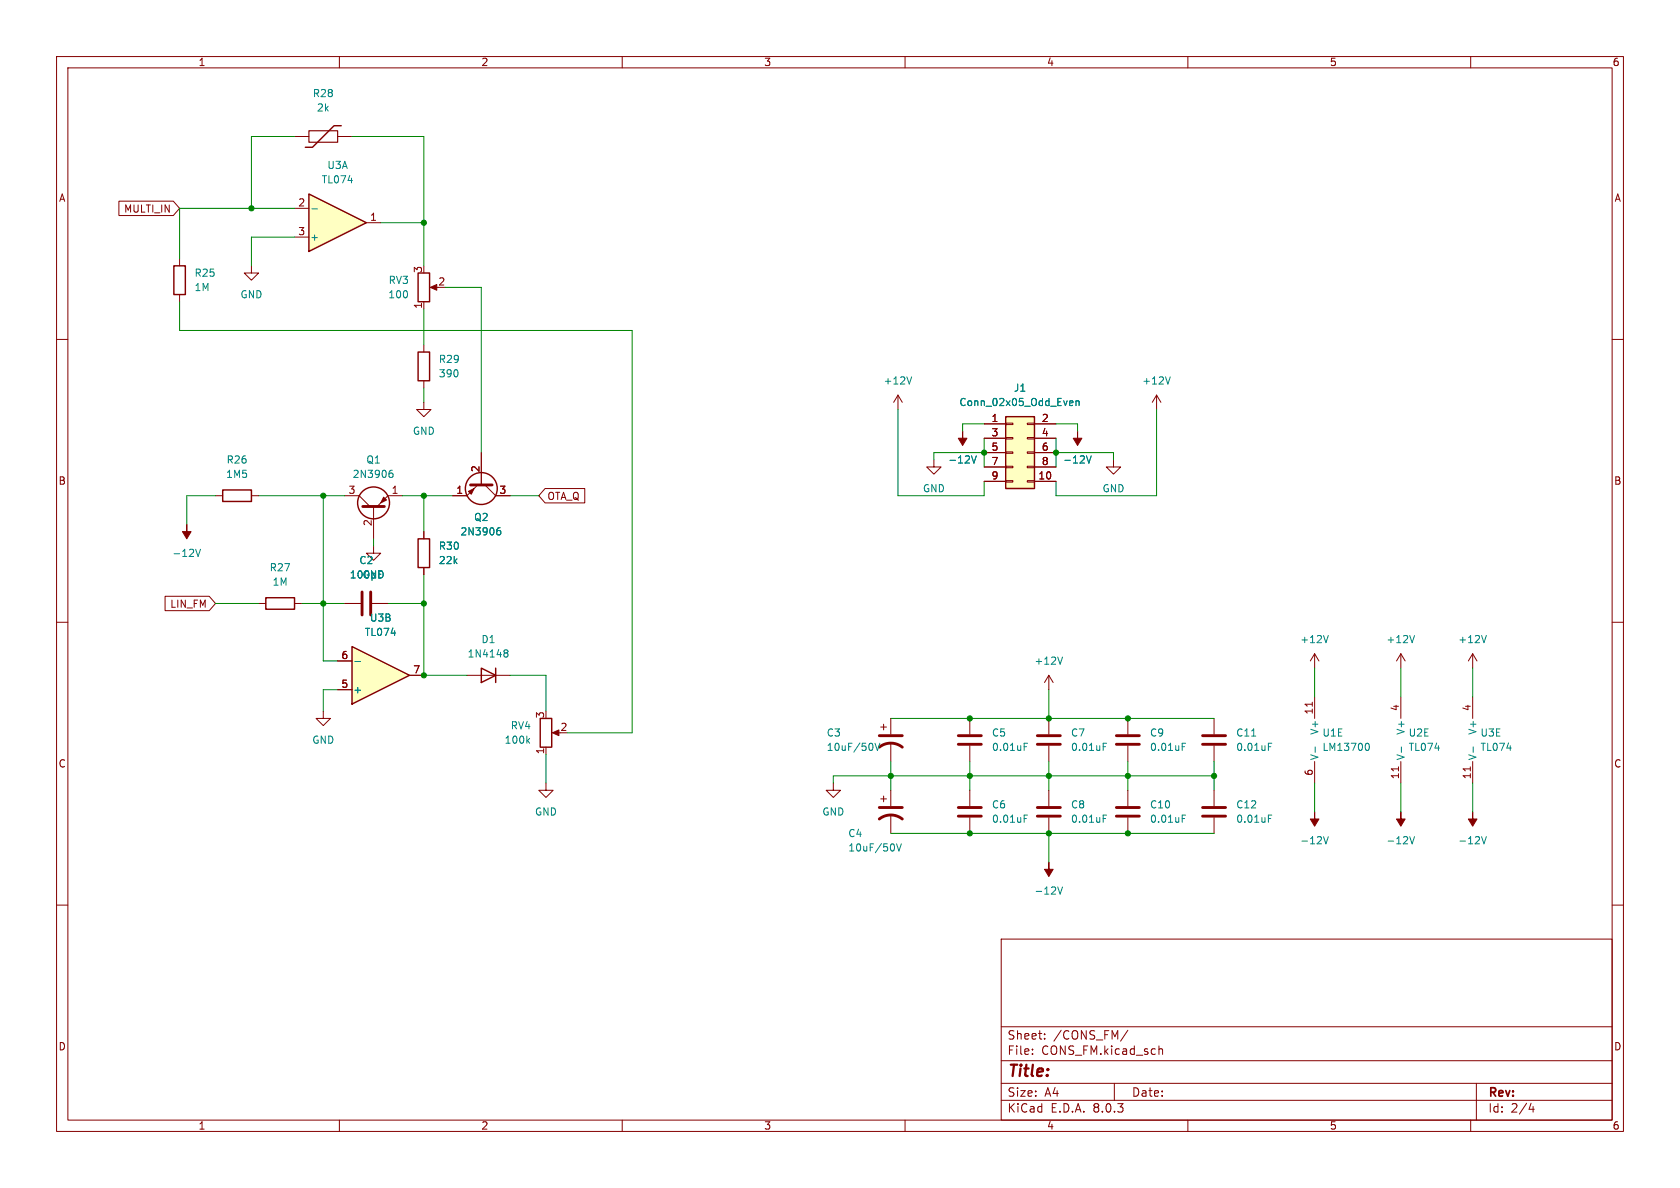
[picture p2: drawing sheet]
<svg xmlns="http://www.w3.org/2000/svg" width="297mm" height="210mm" viewBox="0 0 297 210" stroke-linecap="round" stroke-linejoin="round" font-family="sans-serif">
<g fill="none" stroke="#840000" stroke-width=".18">
<path d="M10 10h277v190h-277zM12 12h273v186h-273zM60 10v2M110 10v2M160 10v2M210 10v2M260 10v2M10 60h2M285 60h2M74.9 61v1.2M74.9 67.3v1.3M10 110h2"/>
<path d="M285 110h2M10 160h2M285 160h2M177 166h108v32h-108zM60 198v2M110 198v2M160 198v2M177 194.5h108M177 191.5h108M177 187.5h108M177 181.5h108M182.5 186.3v.1"/>
<path d="M182.5 185.5v.1M184.7 183.6v.1M184.7 182.8v.1M197 191.5v3M199.4 182.1l-1.3 2M204.9 184.9v1.5M204.9 185.5l.2-.1 .4 .1v.9M210 198v2M260 198v2M261 191.5v6.5M270.7 195l-.4 1.1h.9M271 195.6v1"/>
</g>
<path d="M73.9 62.2h2v5.1h-2z" fill="none" stroke="#840000" stroke-width=".25"/>
<path d="M177.8 73.7h5.1v12.7h-5.1z" fill="#ffffc2"/>
<g fill="none" stroke="#840000" stroke-width=".18">
<path d="M158.7 69.9l-.7 1.2M158.7 69.9v2.5M158.7 69.9l.8 1.2M174 74.9h3.8M174 77.5h3.8M177.8 79.9h1.3v.2h-1.3zM177.8 77.3h1.3v.3h-1.3zM177.8 74.8h1.3v.3h-1.3zM181.6 79.9h1.3v.2h-1.3zM181.6 77.3h1.3v.3h-1.3zM181.6 74.8h1.3v.3h-1.3zM182.9 74.9h3.8"/>
<path d="M182.9 77.5h3.8M61 87.6h2.5l1.9 1.9M66 96.5v1.3h1.3l-1.3 1.3-1.2-1.3h1.2M66 89.5v5.8M71.1 87.6h-2.5l-1.9 1.9M74.9 94v1.3M165.1 81.3v1.3h1.3l-1.3 1.2-1.3-1.2h1.3M174 85.1h3.8M174 80h3.8M174 82.6h3.8M177.8 85h1.3v.2h-1.3zM177.8 82.4h1.3v.3h-1.3z"/>
<path d="M181.6 85h1.3v.2h-1.3zM181.6 82.4h1.3v.3h-1.3zM182.9 85.1h3.8M182.9 80h3.8M182.9 82.6h3.8M61 106.7h2.8M65.8 106.7h2.8M74.9 100.3v1.3M82.5 119.4h7.7M185.4 119.4v2.5M185.4 119.4l-.7 1.3M185.4 119.4l.8 1.3"/>
<path d="M57.1 125.7v1.3h1.3l-1.3 1.3-1.2-1.3h1.2M96.5 132.1v1.3M98 129.5h1.1M185.4 127v2.8M185.4 131.8v2.8M185.4 139.7v2.8M199.4 127v2.8M199.4 131.8v2.8M185.4 144.5v2.8"/>
</g>
<g fill="none" stroke="#840000" stroke-width=".25">
<path d="M177.8 73.7h5.1v12.7h-5.1zM73.9 95.3h2v5h-2zM85.1 118.1l2.5 1.3-2.5 1.3zM87.6 118.1v2.6M95.5 127h2v5.1h-2z"/>
<circle cx="66" cy="88.9" r="2.82"/>
</g>
<g fill="none" stroke="#008484" stroke-width=".18">
<path d="M161.2 66.6l-.5 1.3M189.3 70.9h.3l.1 .3-.6 .1M189.6 71.6l-.3 .1M190.2 71l.2-.1h.3l.1 .8M190.2 70.9v.8M68.9 83.7l.3-.1 .3 .3-.1 .4h-.5M69.4 83.1l-.5 .2M171.8 80.6l.4 1.3 .4-1.3M89.2 115.4h.1M89.2 114.9h.4l.1 .1 .1 .2-.2 .2M89.3 115.4h.3M89.3 115.4l-.1 .1"/>
<path d="M89.6 115.4l.2 .3-.1 .3-.1 .1h-.4M187.8 116.1l-.4 1.3M93.3 130.9l.3 .5M93.6 130.5l-.5 .5M195 132h.4M195 131.4h.6M209 132h.4M209 131.4h.6M195 144.7h.4M195 144.1h.6"/>
</g>
<path d="M64.1 89.5h3.8M64 104.6v4.1M65.5 104.6v4.1M183.4 130h4.1M183.4 131.6h4.1M197.4 130h4M197.4 131.6h4M183.4 142.7h4.1M183.4 144.3h4.1" fill="none" stroke="#840000" stroke-width=".51"/>
<g fill="#840000" stroke="#840000" stroke-width=".18">
<path d="M67.8 87.9l.5 .5-1 .5z"/>
<path d="M170.2 76.2v1.3h.7l-.7 1.2-.8-1.2h.8z"/>
<path d="M97.7 129.5l1.1-.5v1z"/>
</g>
<path d="M62.2 114.3l10.2 5.1-10.2 5.1z" fill="#ffffc2"/>
<g fill="none" stroke="#840000" stroke-width=".25">
<path d="M73.9 48.3h2v5h-2zM47 105.7h5.1v2h-5.1zM62.2 114.3l10.2 5.1-10.2 5.1z"/>
<circle cx="85.1" cy="86.4" r="2.82"/>
</g>
<g fill="none" stroke="#840000" stroke-width=".18">
<path d="M44.4 47v1.3h1.3l-1.3 1.2-1.2-1.2h1.2M74.9 53.3v1.3M76.5 50.8h1M74.9 71.1v1.3h1.3l-1.3 1.3-1.2-1.3h1.2M204.5 69.9l-.8 1.2M204.5 69.9v2.5M204.5 69.9l.7 1.2M84.5 85.7l-2 1.9h-2.5M85.1 80v5.7M85.7 85.7l1.9 1.9h2.6M196.8 81.3v1.3h1.3l-1.3 1.2-1.2-1.2h1.2M45.7 106.7h1.3"/>
<path d="M52.1 106.7h1.2M59.7 116.8h2.5M72.4 119.4h2.5M232.4 115.6l-.8 1.2M232.4 115.6v2.5M232.4 115.6l.8 1.2M247.6 115.6l-.7 1.2M247.6 115.6v2.5M247.6 115.6l.8 1.2M260.3 115.6l-.7 1.2M260.3 115.6v2.5M260.3 115.6l.8 1.2"/>
<path d="M59.7 121.9h2.5M171.4 127v2.8M171.4 131.8v2.8M171.4 139.7v2.8M199.4 139.7v2.8M214.6 127v2.8M214.6 131.8v2.8M214.6 139.7v2.8M232 124.1v.8M232.4 123.2v3.8M232.4 134.6v3.8M247.2 135.6v.7"/>
<path d="M247.6 123.2v3.8M247.6 134.6v3.8M259.9 135.6v.7M260.3 123.2v3.8M260.3 134.6v3.8M171.4 144.5v2.8M199.4 144.5v2.8M214.6 144.5v2.8"/>
</g>
<g fill="none" stroke="#008484" stroke-width=".18">
<path d="M206.9 66.6l-.4 1.3M87.9 93.8h.4l.2 .2-.1 .5h-.5M88.4 93.3l-.4 .1M192.1 80.6l.4 1.3 .4-1.3M62.8 116.9h.9M234.8 112.3l-.4 1.3M250.1 112.3l-.5 1.3M262.8 112.3l-.5 1.3M181.1 132h.4M181.1 131.4h.6M221.3 130.1h.7M224.2 132h.5"/>
<path d="M224.2 131.4h.6M232.5 132v1M241.5 131.4h.2a.68 .68 0 0 1 .4 .6 .68 .68 0 0 1-.4 .7l-.2-.1M247.7 132v1M260.4 132v1M181.1 144.7h.4M181.1 144.1h.6M187 156.8l.4 1.3 .4-1.3M209 144.7h.4M209 144.1h.6M224.2 144.7h.5M224.2 144.1h.6"/>
<path d="M234 147.9l.4 1.3 .4-1.3M249.2 147.9l.4 1.3 .5-1.3M261.9 147.9l.4 1.3 .5-1.3"/>
</g>
<g fill="#840000" stroke="#840000" stroke-width=".18">
<path d="M190.5 76.2v1.3h.8l-.8 1.2-.8-1.2h.8z"/>
<path d="M185.4 152.4v1.3h.8l-.8 1.2-.7-1.2h.7z"/>
<path d="M82.8 86.9l1-.5-.5 1z"/>
<path d="M260.3 143.5v1.3h.8l-.8 1.3-.7-1.3h.7z"/>
<path d="M247.6 143.5v1.3h.8l-.8 1.3-.7-1.3h.7z"/>
<path d="M232.4 143.5v1.3h.8l-.8 1.3-.8-1.3h.8z"/>
<path d="M76.1 50.8l1.1-.5v1z"/>
</g>
<path d="M83.2 85.7h3.8M169.4 130h4.1M169.4 131.6h4.1M212.6 130h4.1M212.6 131.6h4.1M169.4 142.7h4.1M169.4 144.3h4.1M197.4 142.7h4M197.4 144.3h4M212.6 142.7h4.1M212.6 144.3h4.1" fill="none" stroke="#840000" stroke-width=".51"/>
<path d="M54.6 34.3l10.2 5.1-10.2 5.1z" fill="#ffffc2"/>
<path d="M54.6 34.3l10.2 5.1-10.2 5.1zM60.3 22.2h-1.2l-3.9 3.8h-1.2M30.7 47h2.1v5.1h-2.1zM39.4 86.6h5v2h-5z" fill="none" stroke="#840000" stroke-width=".25"/>
<g fill="none" stroke="#840000" stroke-width=".18">
<path d="M21 35.6h9.6l1.1 1.2-1.1 1.3h-9.6zM52.1 36.8h2.5M52.1 24.1h2.5M59.7 24.1h2.5M64.8 39.4h2.5M31.7 45.7v1.3M31.7 52.1v1.2M52.1 41.9h2.5M174 74.9h3.8M174 77.5h3.8M182.9 74.9h3.8M182.9 77.5h3.8"/>
<path d="M38.1 87.6h1.3M44.4 87.6h1.3M74.9 94v1.3M80 87.6h2.5M85.1 80v5.7M87.6 87.6h2.6M96.4 86.4h7v2.5h-7l-1.2-1.3zM174 85.1h3.8M174 80h3.8M174 82.6h3.8M182.9 85.1h3.8M182.9 80h3.8"/>
<path d="M182.9 82.6h3.8M29.2 105.4h7.8l1.1 1.3-1.1 1.3h-7.8zM59.7 116.8h2.5M61 106.7h2.8M65.8 106.7h2.8M72.4 119.4h2.5M74.9 100.3v1.3M59.7 121.9h2.5M96.5 138.4v1.3h1.3l-1.3 1.3-1.3-1.3h1.3M147.3 138.4v1.3h1.3l-1.3 1.3-1.3-1.3h1.3M155.7 128.5h1M156.2 128v1"/>
<path d="M157.5 127v2.8M157.5 131.3v3.3M157.5 139.7v2.8M155.7 141.2h1M156.2 140.7v1M157.5 144v3.3"/>
</g>
<g fill="none" stroke="#008484" stroke-width=".18">
<path d="M55.1 36.9h1M189.3 70.9h.3l.1 .3-.6 .1M189.6 71.6l-.3 .1M190.2 71l.2-.1h.3l.1 .8M190.2 70.9v.8M34.6 97.1l.4 1.3 .4-1.3M87.9 93.8h.4l.2 .2-.1 .5h-.5M88.4 93.3l-.4 .1M171.8 80.6l.4 1.3 .4-1.3M192.1 80.6l.4 1.3 .4-1.3M62.8 116.9h.9M154.3 131.6v.8"/>
<path d="M154.7 131.4l.4 1.3 .4-1.3M158.1 149.4v.8M158.5 149.2l.4 1.2 .4-1.2"/>
</g>
<path d="M54.6 23.1h5.1v2h-5.1z" fill="none" stroke="#840000" stroke-width=".2"/>
<path d="M33 92.7v1.3h.8l-.8 1.3-.7-1.3h.7z" fill="#840000" stroke="#840000" stroke-width=".18"/>
<path d="M155.4 132.1a3.3 3.3 0 0 1 4.1 0M155.4 130h4.1M155.4 144.8a3.3 3.3 0 0 1 4.1 0M155.4 142.7h4.1" fill="none" stroke="#840000" stroke-width=".51"/>
<g fill="none" stroke="#008400" stroke-width=".18">
<path d="M52.1 36.8h-20.4v8.9M52.1 24.1h-7.7v12.7M62.2 24.1h12.7v22.9M67.3 39.4h7.6M31.7 53.3v5.1h80.1v71.1h-11.5M52.1 41.9h-7.7v5.1M74.9 54.6v6.4M78.7 50.8h6.4v29.2M74.9 68.6v2.5M158.7 72.4v15.2h15.3v-2.5M174 77.5v5.1M174 74.9h-3.8v1.3"/>
<path d="M186.7 77.5v5.1M186.7 74.9h3.8v1.3M204.5 72.4v15.2h-17.8v-2.5M38.1 87.6h-5.1v5.1M45.7 87.6h15.3M57.1 87.6v29.2h2.6M66 95.3v1.2M71.1 87.6h8.9M74.9 87.6v6.4M90.2 87.6h5M174 80h-8.9v1.3M186.7 80h10.1v1.3"/>
<path d="M38.1 106.7h7.6M53.3 106.7h7.7M68.6 106.7h6.3M74.9 101.6v17.8h7.6M90.2 119.4h6.3v6.3M232.4 118.1v5.1M247.6 118.1v5.1M260.3 118.1v5.1M59.7 121.9h-2.6v3.8M96.5 133.4v5M157.5 127h57.1M157.5 134.6v5.1"/>
<path d="M171.4 134.6v5.1M185.4 121.9v5.1M185.4 134.6v5.1M199.4 134.6v5.1M214.6 134.6v5.1M214.6 137.2h-67.3v1.2M232.4 138.4v5.1M247.6 138.4v5.1M260.3 138.4v5.1M157.5 147.3h57.1M185.4 147.3v5.1"/>
</g>
<g fill="#008400" stroke="#008400" stroke-width=".18">
<circle cx="74.9" cy="119.4" r=".46"/>
<circle cx="74.9" cy="106.7" r=".46"/>
<circle cx="57.1" cy="106.7" r=".46"/>
<circle cx="74.9" cy="87.6" r=".46"/>
<circle cx="171.4" cy="127" r=".46"/>
<circle cx="185.4" cy="127" r=".46"/>
<circle cx="186.7" cy="80" r=".46"/>
<circle cx="199.4" cy="127" r=".46"/>
<circle cx="199.4" cy="137.2" r=".46"/>
<circle cx="185.4" cy="137.2" r=".46"/>
<circle cx="199.4" cy="147.3" r=".46"/>
<circle cx="185.4" cy="147.3" r=".46"/>
<circle cx="214.6" cy="137.2" r=".46"/>
<circle cx="74.9" cy="39.4" r=".46"/>
<circle cx="57.1" cy="87.6" r=".46"/>
<circle cx="44.4" cy="36.8" r=".46"/>
<circle cx="171.4" cy="137.2" r=".46"/>
<circle cx="171.4" cy="147.3" r=".46"/>
<circle cx="157.5" cy="137.2" r=".46"/>
<circle cx="174" cy="80" r=".46"/>
</g>
<text font-size="2.8" fill="#840000" x="178" y="190.9">Title:</text>
<g font-size="2.1" fill="#840000">
<text x="178" y="184">Sheet:</text>
<text x="186.2" y="184">/CONS_FM/</text>
<text x="178" y="186.7">File:</text>
<text x="184.1" y="186.7">CONS_FM.kicad_sch</text>
<text x="178" y="196.9">KiCad</text>
<text x="178" y="194.1">Size:</text>
<text x="184.7" y="194.1">A4</text>
<text x="185.7" y="196.9">E.D.A.</text>
<text x="193.3" y="196.9">8.0.3</text>
<text x="200" y="194.1">Date:</text>
<text x="263" y="194.3">Rev:</text>
<text x="263" y="196.9">Id:</text>
<text x="267.1" y="196.9">2/4</text>
</g>
<g font-size="1.8" fill="#840000">
<text x="35" y="11.9">1</text>
<text x="85" y="11.9">2</text>
<text x="135" y="11.9">3</text>
<text x="185" y="11.9">4</text>
<text x="235" y="11.9">5</text>
<text x="285" y="11.9">6</text>
<text x="10.3" y="35.9">A</text>
<text x="285.3" y="35.9">A</text>
<text x="21.8" y="37.8">MULTI_IN</text>
<text x="52.6" y="36.6">2</text>
<text x="52.6" y="41.7">3</text>
<text x="65.3" y="39.1">1</text>
<text x="74.7" y="48.3" transform="rotate(-90 74.7 48.3)">3</text>
<text x="77.4" y="50.5">2</text>
<text x="74.7" y="54.7" transform="rotate(-90 74.7 54.7)">1</text>
<text x="175.2" y="74.7">1</text>
<text x="175.2" y="77.2">3</text>
<text x="184.1" y="74.7">2</text>
<text x="184.1" y="77.2">4</text>
<text x="84.8" y="83.6" transform="rotate(-90 84.8 83.6)">2</text>
<text x="175.2" y="79.8">5</text>
<text x="175.2" y="82.3">7</text>
<text x="184.1" y="79.8">6</text>
<text x="184.1" y="82.3">8</text>
<text x="10.3" y="85.9">B</text>
<text x="61.5" y="87.4">3</text>
<text x="69.1" y="87.4">1</text>
<text x="80.6" y="87.4">1</text>
<text x="88.2" y="87.4">3</text>
<text x="96.7" y="88.6">OTA_Q</text>
<text x="175.2" y="84.8">9</text>
<text x="183.5" y="84.8">10</text>
<text x="285.3" y="85.9">B</text>
<text x="65.8" y="93.1" transform="rotate(-90 65.8 93.1)">2</text>
<text x="30" y="107.6">LIN_FM</text>
<text x="60.3" y="116.6">6</text>
<text x="73" y="119.1">7</text>
<text x="60.3" y="121.7">5</text>
<text x="247.4" y="125.8" transform="rotate(-90 247.4 125.8)">4</text>
<text x="260.1" y="125.8" transform="rotate(-90 260.1 125.8)">4</text>
<text x="96.3" y="127.1" transform="rotate(-90 96.3 127.1)">3</text>
<text x="99" y="129.3">2</text>
<text x="232.2" y="126.4" transform="rotate(-90 232.2 126.4)">11</text>
<text x="10.3" y="135.9">C</text>
<text x="96.3" y="133.4" transform="rotate(-90 96.3 133.4)">1</text>
<text x="232.2" y="137.2" transform="rotate(-90 232.2 137.2)">6</text>
<text x="247.4" y="137.8" transform="rotate(-90 247.4 137.8)">11</text>
<text x="260.1" y="137.8" transform="rotate(-90 260.1 137.8)">11</text>
<text x="285.3" y="135.9">C</text>
<text x="10.3" y="185.9">D</text>
<text x="285.3" y="185.9">D</text>
<text x="35" y="199.9">1</text>
<text x="85" y="199.9">2</text>
<text x="135" y="199.9">3</text>
<text x="185" y="199.9">4</text>
<text x="235" y="199.9">5</text>
<text x="285" y="199.9">6</text>
</g>
<g font-size="1.8" fill="#008484">
<text x="55.2" y="17.4">R28</text>
<text x="55.9" y="19.9">2k</text>
<text x="56.8" y="32.6">TL074</text>
<text x="57.8" y="30.1">U3A</text>
<text x="54.7" y="42.8">+</text>
<text x="34.3" y="51.7">1M</text>
<text x="34.3" y="49.1">R25</text>
<text x="42.4" y="52.9">GND</text>
<text x="68.5" y="52.9">100</text>
<text x="68.6" y="50.4">RV3</text>
<text x="77.5" y="64.4">R29</text>
<text x="77.5" y="66.9">390</text>
<text x="156.1" y="68.2">+12V</text>
<text x="169.5" y="72">Conn_02x05_Odd_Even</text>
<text x="179.1" y="69.4">J1</text>
<text x="201.8" y="68.2">+12V</text>
<text x="72.9" y="77.1">GND</text>
<text x="40" y="82.1">R26</text>
<text x="64.7" y="82.1">Q1</text>
<text x="167.5" y="82.1">-12V</text>
<text x="187.9" y="82.1">-12V</text>
<text x="39.9" y="84.7">1M5</text>
<text x="62.2" y="84.7">2N3906</text>
<text x="163.1" y="87.2">GND</text>
<text x="194.8" y="87.2">GND</text>
<text x="81.3" y="94.8">2N3906</text>
<text x="83.7" y="92.3">Q2</text>
<text x="30.4" y="98.7">-12V</text>
<text x="47.6" y="101.2">R27</text>
<text x="63.4" y="99.9">C2</text>
<text x="77.5" y="99.9">22k</text>
<text x="77.5" y="97.4">R30</text>
<text x="48.1" y="103.7">1M</text>
<text x="61.7" y="102.5">100pF</text>
<text x="64" y="102.5">GND</text>
<text x="64.4" y="112.6">TL074</text>
<text x="65.3" y="110.1">U3B</text>
<text x="85" y="113.9">D1</text>
<text x="229.8" y="113.9">+12V</text>
<text x="245" y="113.9">+12V</text>
<text x="257.7" y="113.9">+12V</text>
<text x="82.6" y="116.4">1N4148</text>
<text x="182.8" y="117.7">+12V</text>
<text x="62.4" y="122.8">+</text>
<text x="55.1" y="131.7">GND</text>
<text x="89.1" y="131.7">100k</text>
<text x="90.2" y="129.1">RV4</text>
<text x="146.1" y="130.4">C3</text>
<text x="175.3" y="130.4">C5</text>
<text x="189.2" y="130.4">C7</text>
<text x="203.2" y="130.4">C9</text>
<text x="218.4" y="130.4">C11</text>
<text x="233.3" y="130" transform="rotate(-90 233.3 130)">V+</text>
<text x="233.7" y="130.4">U1E</text>
<text x="248.5" y="130" transform="rotate(-90 248.5 130)">V+</text>
<text x="248.9" y="130.4">U2E</text>
<text x="261.2" y="130" transform="rotate(-90 261.2 130)">V+</text>
<text x="261.6" y="130.4">U3E</text>
<text x="146.1" y="132.9">10uF/50V</text>
<text x="175.3" y="132.9">0.01uF</text>
<text x="189.2" y="132.9">0.01uF</text>
<text x="203.2" y="132.9">0.01uF</text>
<text x="218.4" y="132.9">0.01uF</text>
<text x="233.3" y="134.5" transform="rotate(-90 233.3 134.5)">V-</text>
<text x="233.7" y="132.9">LM13700</text>
<text x="248.5" y="134.5" transform="rotate(-90 248.5 134.5)">V-</text>
<text x="248.9" y="132.9">TL074</text>
<text x="261.2" y="134.5" transform="rotate(-90 261.2 134.5)">V-</text>
<text x="261.6" y="132.9">TL074</text>
<text x="175.3" y="143.1">C6</text>
<text x="189.2" y="143.1">C8</text>
<text x="203.2" y="143.1">C10</text>
<text x="218.4" y="143.1">C12</text>
<text x="94.5" y="144.4">GND</text>
<text x="145.3" y="144.4">GND</text>
<text x="149.9" y="148.2">C4</text>
<text x="175.3" y="145.6">0.01uF</text>
<text x="189.2" y="145.6">0.01uF</text>
<text x="203.2" y="145.6">0.01uF</text>
<text x="218.4" y="145.6">0.01uF</text>
<text x="229.8" y="149.5">-12V</text>
<text x="245" y="149.5">-12V</text>
<text x="257.7" y="149.5">-12V</text>
<text x="149.9" y="150.7">10uF/50V</text>
<text x="182.8" y="158.3">-12V</text>
</g>
</svg>
